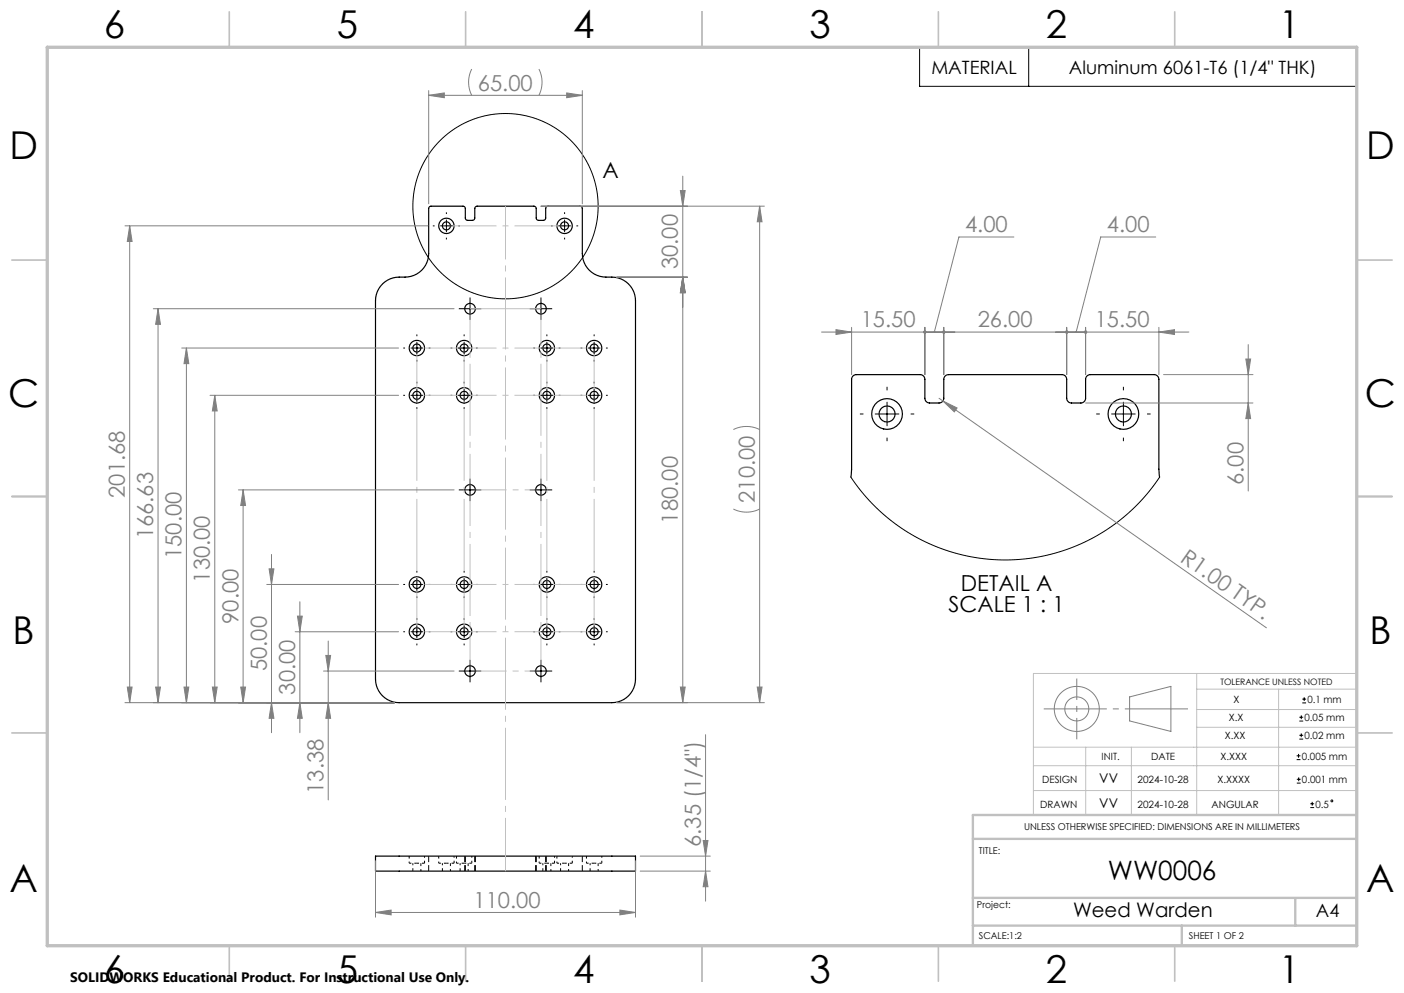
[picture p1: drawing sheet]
<svg xmlns="http://www.w3.org/2000/svg" width="297mm" height="210mm" viewBox="0 0 297 210" stroke-linecap="round" stroke-linejoin="round" font-family="sans-serif">
<g fill="none" stroke="#000" stroke-width=".21" stroke-dasharray="1.3 .6" stroke-dashoffset=".8" stroke-linecap="butt">
<path d="M86.6 182.6h1.6M87.3 182.6v1.6M88.2 182.6h1.6M89 184.2v-1.6M92.8 182.6h1.6M93.6 182.6v1.6M94.4 182.6h1.7M95.3 184.2v-1.6M96.6 182.6h1.6M97.3 182.6v1.6M98.2 182.6h1.6M99 184.2v-1.6"/>
<path d="M114.1 182.6h1.6M114.8 182.6v1.6M115.7 182.6h1.6M116.5 184.2v-1.6M117.8 182.6h1.6M118.6 182.6v1.6M119.4 182.6h1.7M120.3 184.2v-1.6M124.1 182.6h1.6M124.8 182.6v1.6M125.7 182.6h1.6M126.5 184.2v-1.6"/>
</g>
<path d="M90.7 184.2v-3.1M98.3 181.1v3.1M98.4 181.1v3.1M100.4 184.2v-3.1M100.6 184.2v-3.1M113.3 181.1v3.1M113.4 181.1v3.1M115.4 184.2v-3.1M115.6 184.2v-3.1M123.2 181.1v3.1" fill="none" stroke="#000" stroke-width=".21" stroke-dasharray="1.3 .6" stroke-linecap="butt"/>
<path d="M86.6 181.1v1.5M89.8 182.6v-1.5M92.8 181.1v1.5M96.1 182.6v-1.5M96.6 181.1v1.5M99.8 182.6v-1.5M114.1 181.1v1.5M117.3 182.6v-1.5M117.8 181.1v1.5M121.1 182.6v-1.5M124.1 181.1v1.5M127.3 182.6v-1.5" fill="none" stroke="#000" stroke-width=".21" stroke-dasharray="1.3 .6" stroke-dashoffset=".7" stroke-linecap="butt"/>
<g fill="none" stroke="#000" stroke-width=".25">
<path d="M90.8 43.7l.4-.1h6.9l.3 .4 .1 2.4 .3 .2h1.1l.3-.1 .2-.3v-2.2l.4-.4h12.2l.4 .4 .1 2.4 .3 .2h1.1l.3-.1 .2-.3v-2.2l.3-.4h7.2l.3 .5v9.5a5 5 0 0 0 5 5 5.2 5.2 0 0 1 6.2 5v80a5 5 0 0 1-5 5h-45a5 5 0 0 1-5-5v-80a5 5 0 0 1 5-5 5.2 5.2 0 0 0 6.3-5v-9.5zM180 100.9l.1-1.7v-19a1 1 0 0 1 1-1h13.5a1 1 0 0 1 1 1v4a1 1 0 0 0 1 1h2a1 1 0 0 0 1-1v-4a1 1 0 0 1 1-1h24a1 1 0 0 1 1 1v4a1 1 0 0 0 1 1h2a1 1 0 0 0 1-1v-4a1 1 0 0 1 1-1h13.5a1 1 0 0 1 1 1v19l.2 1.7M79.4 181.1h55v3.1h-55z"/>
<circle cx="94.4" cy="47.8" r=".85"/>
<circle cx="94.4" cy="47.8" r="1.63"/>
<circle cx="119.4" cy="47.8" r=".85"/>
<circle cx="119.4" cy="47.8" r="1.63"/>
<circle cx="88.2" cy="73.6" r="1.62"/>
<circle cx="88.2" cy="73.6" r=".85"/>
<circle cx="98.2" cy="73.6" r="1.62"/>
<circle cx="98.2" cy="73.6" r=".85"/>
<circle cx="99.4" cy="65.3" r="1.12"/>
<circle cx="114.4" cy="65.3" r="1.12"/>
<circle cx="115.7" cy="73.6" r="1.62"/>
<circle cx="115.7" cy="73.6" r=".85"/>
<circle cx="125.7" cy="73.6" r="1.62"/>
<circle cx="125.7" cy="73.6" r=".85"/>
<circle cx="88.2" cy="83.6" r=".85"/>
<circle cx="88.2" cy="83.6" r="1.63"/>
<circle cx="98.2" cy="83.6" r="1.62"/>
<circle cx="98.2" cy="83.6" r=".85"/>
<circle cx="115.7" cy="83.6" r="1.62"/>
<circle cx="115.7" cy="83.6" r=".85"/>
<circle cx="125.7" cy="83.6" r="1.63"/>
<circle cx="125.7" cy="83.6" r=".85"/>
<circle cx="187.6" cy="87.6" r="3.3"/>
<circle cx="187.6" cy="87.6" r="1.7"/>
<circle cx="237.6" cy="87.6" r="3.3"/>
<circle cx="237.6" cy="87.6" r="1.7"/>
<circle cx="99.4" cy="103.6" r="1.13"/>
<circle cx="114.4" cy="103.6" r="1.13"/>
<circle cx="88.2" cy="123.6" r=".85"/>
<circle cx="88.2" cy="123.6" r="1.63"/>
<circle cx="88.2" cy="133.6" r="1.63"/>
<circle cx="88.2" cy="133.6" r=".85"/>
<circle cx="98.2" cy="133.6" r="1.62"/>
<circle cx="98.2" cy="123.6" r="1.62"/>
<circle cx="98.2" cy="123.6" r=".85"/>
<circle cx="98.2" cy="133.6" r=".85"/>
<circle cx="115.7" cy="133.6" r="1.62"/>
<circle cx="115.7" cy="123.6" r="1.62"/>
<circle cx="115.7" cy="123.6" r=".85"/>
<circle cx="115.7" cy="133.6" r=".85"/>
<circle cx="125.7" cy="123.6" r="1.63"/>
<circle cx="125.7" cy="133.6" r="1.63"/>
<circle cx="125.7" cy="123.6" r=".85"/>
<circle cx="125.7" cy="133.6" r=".85"/>
<circle cx="99.4" cy="141.9" r="1.13"/>
<circle cx="114.4" cy="141.9" r="1.13"/>
</g>
<g fill="none" stroke="#000" stroke-width=".21">
<path d="M194.5 10h92.5v8.3h-92.5zM217.6 10v8.3M93.2 47.8h2.5M94.4 46.5v2.5M118.2 47.8h2.5M119.4 46.5v2.5M86.9 73.6h2.5M88.2 72.4v2.5M96.9 73.6h2.5M98.2 72.4v2.5M98.2 65.3h2.5M99.4 64v2.5"/>
<path d="M113.2 65.3h2.5M114.4 73.6h2.5M114.4 64v2.5M115.7 72.4v2.5M124.4 73.6h2.5M125.7 72.4v2.5M86.9 83.6h2.5M88.2 82.4v2.5M96.9 83.6h2.5M98.2 82.4v2.5M114.4 83.6h2.5M115.7 82.4v2.5"/>
<path d="M124.4 83.6h2.5M125.7 82.4v2.5M185.1 87.6h5M187.6 85.1v5M235.1 87.6h5M237.6 85.1v5M98.2 103.6h2.5M99.4 102.4v2.5M113.2 103.6h2.5M114.4 102.4v2.5M180 100.9l2.9 3.8 3.3 3.5 3.8 3 4.1 2.6 4.3 1.9 4.7 1.5 4.8 .9 4.7 .3 4.9-.3 4.7-.8 4.5-1.5 4.4-2 4.2-2.6 3.7-2.9 3.4-3.5 2.9-3.9M86.9 133.6h2.5"/>
<path d="M86.9 123.6h2.5M88.2 122.4v2.5M88.2 132.4v2.5M96.9 133.6h2.5M96.9 123.6h2.5M98.2 122.4v2.5M98.2 132.4v2.5M114.4 133.6h2.5M114.4 123.6h2.5M115.7 122.4v2.5M115.7 132.4v2.5M124.4 133.6h2.5"/>
<path d="M124.4 123.6h2.5M125.7 122.4v2.5M125.7 132.4v2.5M98.2 141.9h2.5M99.4 140.7v2.5M113.2 141.9h2.5M114.4 140.7v2.5M274.3 159.8h.8M274.7 159.4v.8M274.9 156.3h.8M274.9 155.5h.8M274.9 152.5h.8"/>
<path d="M274.9 151.7h.8M275.3 155.1v.8M275.3 151.3v.8M275.5 148.7h.8M275.5 147.8h.8M275.9 147.4v.9M274.3 160.6h.8M274.3 165.6h.8M274.3 164.8h.8M274.7 164.4v.8M277.2 170.8h.8M277.2 170h.8"/>
<path d="M277.6 169.6v.8"/>
<circle cx="106.9" cy="43.6" r="19.6"/>
<circle cx="281.7" cy="169.4" r=".2"/>
</g>
<g fill="none" stroke="#808080" stroke-width=".21">
<path d="M90.7 19.2v23.9M99.8 14.6a6.2 6.2 0 0 0 0 5.6M114 14.6a6.2 6.2 0 0 1 0 5.6M119.9 19.7l3.3 .5-3.3 .5zM123.2 19.2v23.9M90.7 20.2l3.3-.5v1zM90.7 20.2h32.5M144.4 37.3v111.3M26.4 47.8h64.2M27.4 47.8l.5 3.3h-1zM27.4 47.8v100.8M114.4 43.6h47.3"/>
<path d="M130.4 58.6h15M143.9 40.3h1l-.5 3.3zM144.4 58.6l.5 3.3h-1zM160.7 43.6l.5 3.3h-1zM160.7 43.6v105M214.5 50.1h-11.7l-5.2 20.1M244.5 50.1h-11.7l-5.2 20.1M32.4 65.3h63.7M33.4 65.3l.5 3.3h-1zM33.4 65.3v83.3M38.4 73.6h45.9M39.4 73.6l.5 3.3h-1z"/>
<path d="M39.4 73.6v75M173.8 70.2h77.7M176.8 69.7l3.3 .5-3.3 .5zM180.1 69.2v10M195.6 69.2v10M199.6 69.2v10M225.6 69.2v10M229.6 69.2v10M245.1 70.2l3.3-.5v1zM245.1 69.2v10M246.1 79.2h18.9M263.5 75.9h1.1l-.6 3.3z"/>
<path d="M264 72.9v30.9M44.4 83.6h39.9M45.4 83.6l.5 3.3h-1zM45.4 83.6v65M155.1 90.8a6.2 6.2 0 0 1 5.6 0M198.6 84.2l.9 .6M199.5 84.8l3 1.5-.6 .8zM199.5 84.8l68.4 48M229.6 85.2h35.4M264 85.2l.6 3.3h-1.1zM50.4 103.6h45.7M51.4 103.6l.5 3.3h-1z"/>
<path d="M51.4 103.6v45M57.4 117.3v37.7M155.1 107.7a6.2 6.2 0 0 0 5.6 0M56.4 123.6h27.9M56.9 120.3h1l-.5 3.3zM62.4 133.6h21.9M62.9 130.3h1l-.5 3.3zM63.4 127.3v27.7M68.9 138.6h1l-.5 3.3zM69.4 135.6v33.6M26.4 148.6h57M26.9 145.3h1l-.5 3.3z"/>
<path d="M32.9 145.3h1l-.5 3.3zM38.9 145.3h1l-.5 3.3zM44.9 145.3h1l-.5 3.3zM50.9 145.3h1l-.5 3.3zM57.4 148.6l.5 3.3h-1zM63.4 148.6l.5 3.3h-1zM68.4 141.9h27.7M69.4 148.6l.5 3.3h-1zM130.4 148.6h31.3M143.9 145.3h1l-.5 3.3zM149.3 155.4v35.2M160.2 145.3h1l-.5 3.3z"/>
<path d="M239 147.4l8.7-2.2v9.5l-8.7-2.2zM148.7 177.7h1.1l-.5 3.4zM79.4 193l3.3-.5v1zM79.4 182.1v11.9M79.4 193h55M131.1 192.5l3.3 .5-3.3 .5zM134.4 182.1v11.9M135.4 181.1h14.9M135.4 184.2h14.9M149.3 184.2l.5 3.3h-1.1z"/>
<circle cx="227.8" cy="149.9" r="2.54"/>
<circle cx="227.8" cy="149.9" r="4.8"/>
</g>
<g fill="none" stroke="#000" stroke-width=".21" stroke-dasharray="15.2 1.3 1.3 1.3" stroke-linecap="butt">
<path d="M91.9 47.8h-.3M94.4 45.3v-.4M94.4 50.3v.3M96.9 47.8h.4M116.9 47.8h-.3M119.4 45.3v-.4M119.4 50.3v.3M121.9 47.8h.4M85.7 73.6h-.4M88.2 71.1v-.4M88.2 76.1v.4M90.7 73.6h.4"/>
<path d="M95.7 73.6h-.4M98.2 71.1v-.4M98.2 76.1v.4M98.2 65.3h-1.1M99.4 64v-1.1M99.4 66.5v1.2M100.7 73.6h.4M100.7 65.3h1.1M113.2 73.6h-.4M113.2 65.3h-1.1M114.4 64v-1.1M114.4 66.5v1.2"/>
<path d="M115.7 71.1v-.4M115.7 76.1v.4M115.7 65.3h1.1M118.2 73.6h.4M123.2 73.6h-.4M125.7 71.1v-.4M125.7 76.1v.4M128.2 73.6h.4M85.7 83.6h-.4M88.2 81.1v-.4M88.2 86.1v.4M90.7 83.6h.4"/>
<path d="M95.7 83.6h-.4M98.2 81.1v-.4M98.2 86.1v.4M100.7 83.6h.4M113.2 83.6h-.4M115.7 81.1v-.4M115.7 86.1v.4M118.2 83.6h.4M123.2 83.6h-.4M125.7 81.1v-.4M125.7 86.1v.4M128.2 83.6h.4"/>
<path d="M182.6 87.6h-.7M187.6 82.6v-.8M187.6 92.6v.7M192.6 87.6h.8M232.6 87.6h-.7M237.6 82.6v-.8M237.6 92.6v.7M242.6 87.6h.8M98.2 103.6h-1.1M99.4 102.4v-1.2M99.4 104.9v1.1M100.7 103.6h1.1"/>
<path d="M113.2 103.6h-1.1M114.4 102.4v-1.2M114.4 104.9v1.1M115.7 103.6h1.1M85.7 123.6h-.4M85.7 133.6h-.4M88.2 121.1v-.4M88.2 126.1v.4M88.2 131.1v-.4M88.2 136.1v.4M90.7 123.6h.4M90.7 133.6h.4"/>
<path d="M95.7 133.6h-.4M95.7 123.6h-.4M98.2 131.1v-.4M98.2 136.1v.4M98.2 121.1v-.4M98.2 126.1v.4M100.7 133.6h.4M100.7 123.6h.4M113.2 133.6h-.4M113.2 123.6h-.4M115.7 131.1v-.4M115.7 136.1v.4"/>
<path d="M115.7 121.1v-.4M115.7 126.1v.4M118.2 133.6h.4M118.2 123.6h.4M123.2 123.6h-.4M123.2 133.6h-.4M125.7 121.1v-.4M125.7 126.1v.4M125.7 131.1v-.4M125.7 136.1v.4M128.2 123.6h.4M128.2 133.6h.4"/>
<path d="M98.2 141.9h-1.1M99.4 140.7v-1.2M99.4 143.2v1.1M100.7 141.9h1.1M113.2 141.9h-1.1M114.4 140.7v-1.2M114.4 143.2v1.1M115.7 141.9h1.1"/>
</g>
<path d="M220.8 149.9h30.5" fill="none" stroke="#808080" stroke-width=".21" stroke-dasharray="15.2 1.3 1.3 1.3" stroke-dashoffset="1.9" stroke-linecap="butt"/>
<path d="M227.8 143.5v12.9" fill="none" stroke="#808080" stroke-width=".21" stroke-dasharray="15.2 1.3 1.3 1.3" stroke-dashoffset="10.7" stroke-linecap="butt"/>
<path d="M99.4 103.6h15M99.4 141.9h15" fill="none" stroke="#c0c0c0" stroke-width=".21" stroke-dasharray="15.2 1.3 1.3 1.3" stroke-dashoffset="7.5" stroke-linecap="butt"/>
<path d="M88.2 73.6h37.5M88.2 83.6h37.5M88.2 123.6h37.5M125.7 133.6h-37.5" fill="none" stroke="#c0c0c0" stroke-width=".21" stroke-dasharray="15.2 1.3 1.3 1.3" stroke-dashoffset="-1.6" stroke-linecap="butt"/>
<path d="M98.2 73.6v60M115.7 73.6v60M125.7 73.6v60M88.2 133.6v-60" fill="none" stroke="#c0c0c0" stroke-width=".21" stroke-dasharray="15.2 1.3 1.3 1.3" stroke-dashoffset="6.2" stroke-linecap="butt"/>
<path d="M99.4 65.3v76.6M114.4 141.9v-76.6" fill="none" stroke="#c0c0c0" stroke-width=".21" stroke-dasharray="15.2 1.3 1.3 1.3" stroke-dashoffset="7.4" stroke-linecap="butt"/>
<path d="M94.4 47.8h25" fill="none" stroke="#c0c0c0" stroke-width=".21" stroke-dasharray="15.2 1.3 1.3 1.3" stroke-dashoffset="4.6" stroke-linecap="butt"/>
<path d="M106.9 43.6v140.6" fill="none" stroke="#c0c0c0" stroke-width=".21" stroke-dasharray="15.2 1.3 1.3 1.3" stroke-dashoffset="4" stroke-linecap="butt"/>
<path d="M99.4 65.3h15M218.6 158h68.4M229.7 158v14.4M239.3 158v14.4M253.1 145.7h33.9M253.1 150h33.9M253.1 153.8h33.9M253.1 142.4v30M270.5 145.7v26.7M287 142.4h-68.4v30M218.6 161.9h68.4M218.6 167.2h68.4" fill="none" stroke="#c0c0c0" stroke-width=".21"/>
<g fill="none" stroke="#c0c0c0" stroke-width=".35">
<path d="M48.5 2.5v7.5M98.5 2.5v7.5M148.5 2.5v7.5M198.5 2.5v7.5M248.5 2.5v7.5M2.5 55h7.5M287 55h7.5M2.5 105h7.5M287 105h7.5M2.5 155h7.5M287 155h7.5M48.5 200v7.5"/>
<path d="M98.5 200v7.5M148.5 200v7.5M198.5 200v7.5M248.5 200v7.5"/>
</g>
<path d="M205.8 177.4h81.2M287 172.4h-81.2v27.6M205.8 195.8h81.2M205.8 189.9h81.2M250 195.8v4.2M274 190.2v5.6" fill="none" stroke="#c0c0c0" stroke-width=".5"/>
<path d="M10 10h277v190h-277z" fill="none" stroke="#c0c0c0" stroke-width=".7"/>
<g fill="#808080">
<path d="M199.5 84.8l3 1.5-.6 .8z"/>
<path d="M79.4 193l3.3-.5v1zM131.1 192.5l3.3 .5-3.3 .5zM90.7 20.2l3.3-.5v1zM119.9 19.7l3.3 .5-3.3 .5zM176.8 69.7l3.3 .5-3.3 .5zM195.4 70l-.1 .2h.3h-.3a.34 .34 0 0 0 .4 .4 .34 .34 0 0 0 .2-.5 .34 .34 0 0 0-.5-.1zM195.4 70l-.1 .2h.3h-.3a.34 .34 0 0 0 .4 .4 .34 .34 0 0 0 .2-.5 .34 .34 0 0 0-.5-.1zM199.4 70a.34 .34 0 0 0 .1 .5 .34 .34 0 0 0 .5-.3h-.4h.4l-.2-.3zM199.4 70l-.1 .2h.3h-.3a.34 .34 0 0 0 .4 .4 .34 .34 0 0 0 .2-.5 .34 .34 0 0 0-.5-.1zM225.4 70a.34 .34 0 0 0 .1 .5 .34 .34 0 0 0 .5-.3h-.4h.4l-.2-.3zM225.4 70l-.1 .2h.3h-.3a.34 .34 0 0 0 .4 .4 .34 .34 0 0 0 .2-.5 .34 .34 0 0 0-.5-.1zM229.4 70a.34 .34 0 0 0 .1 .5 .34 .34 0 0 0 .5-.3h-.4h.4l-.2-.3zM229.4 70a.34 .34 0 0 0 .1 .5 .34 .34 0 0 0 .5-.3h-.4h.4l-.2-.3zM245.1 70.2l3.3-.5v1z"/>
<path d="M69.4 148.6l.5 3.3h-1zM68.9 138.6h1l-.5 3.3zM63.4 148.6l.5 3.3h-1zM62.9 130.3h1l-.5 3.3zM57.4 148.6l.5 3.3h-1zM56.9 120.3h1l-.5 3.3zM50.9 145.3h1l-.5 3.3zM51.4 103.6l.5 3.3h-1zM44.9 145.3h1l-.5 3.3zM45.4 83.6l.5 3.3h-1zM38.9 145.3h1l-.5 3.3zM39.4 73.6l.5 3.3h-1zM32.9 145.3h1l-.5 3.3zM33.4 65.3l.5 3.3h-1zM26.9 145.3h1l-.5 3.3zM27.4 47.8l.5 3.3h-1zM160.2 145.3h1l-.5 3.3zM160.7 43.6l.5 3.3h-1zM143.9 145.3h1l-.5 3.3zM144.4 58.6l.5 3.3h-1zM144.4 58.6l.5 3.3h-1zM143.9 40.3h1l-.5 3.3z"/>
<path d="M148.7 177.7h1.1l-.5 3.4zM149.3 184.2l.5 3.3h-1.1zM263.5 75.9h1.1l-.6 3.3zM264 85.2l.6 3.3h-1.1z"/>
</g>
<g font-size="8.1">
<text x="22" y="8">6</text>
<text x="71.2" y="8">5</text>
<text x="121.2" y="8">4</text>
<text x="171.2" y="8">3</text>
<text x="221.2" y="8">2</text>
<text x="270.5" y="8">1</text>
<text x="2" y="33.6">D</text>
<text x="289" y="33.6">D</text>
<text x="1.7" y="86.1">C</text>
<text x="288.7" y="86.1">C</text>
<text x="2.7" y="136.1">B</text>
<text x="289.7" y="136.1">B</text>
<text x="2" y="188.6">A</text>
<text x="289" y="188.6">A</text>
<text x="22" y="208">6</text>
<text x="71.2" y="208">5</text>
<text x="121.2" y="208">4</text>
<text x="171.2" y="208">3</text>
<text x="221.2" y="208">2</text>
<text x="270.5" y="208">1</text>
</g>
<text font-size="5.6" x="234.3" y="186">WW0006</text>
<g font-size="4.7" fill="#808080">
<text x="101.1" y="19.1">65.00</text>
<text x="204.1" y="49.1">4.00</text>
<text x="234.1" y="49.1">4.00</text>
<text x="143.4" y="56.9" transform="rotate(-90 143.4 56.9)">30.00</text>
<text x="182.1" y="69.2">15.50</text>
<text x="206.8" y="69.2">26.00</text>
<text x="231.6" y="69.2">15.50</text>
<text x="26.4" y="105.3" transform="rotate(-90 26.4 105.3)">201.68</text>
<text x="159.7" y="106.4" transform="rotate(-90 159.7 106.4)">210.00</text>
<text x="263" y="102.5" transform="rotate(-90 263 102.5)">6.00</text>
<text x="143.4" y="110.7" transform="rotate(-90 143.4 110.7)">180.00</text>
<text x="32.4" y="114.1" transform="rotate(-90 32.4 114.1)">166.63</text>
<text x="38.4" y="118.2" transform="rotate(-90 38.4 118.2)">150.00</text>
<text x="249.4" y="118.6" transform="rotate(35 249.4 118.6)">R1.00 TYP.</text>
<text x="44.4" y="123.2" transform="rotate(-90 44.4 123.2)">130.00</text>
<text x="50.4" y="131.9" transform="rotate(-90 50.4 131.9)">90.00</text>
<text x="56.4" y="141.9" transform="rotate(-90 56.4 141.9)">50.00</text>
<text x="62.4" y="146.9" transform="rotate(-90 62.4 146.9)">30.00</text>
<text x="68.4" y="167.9" transform="rotate(-90 68.4 167.9)">13.38</text>
<text x="148.2" y="179.1" transform="rotate(-90 148.2 179.1)">6.35 (1/4&quot;)</text>
<text x="100.2" y="192">110.00</text>
</g>
<g font-size="4.7">
<text x="127.4" y="37.7">A</text>
<text x="203.3" y="125">DETAIL A</text>
<text x="200.7" y="129.5">SCALE 1 : 1</text>
</g>
<text font-size="4.2" x="227" y="193.9">Weed Warden</text>
<g font-size="3.9">
<text x="197" y="15.6">MATERIAL</text>
<text x="226.1" y="15.6">Aluminum 6061-T6 (1/4&quot; THK)</text>
<text x="278.4" y="193.9">A4</text>
</g>
<text font-size="2.9" x="14.9" y="207.6">SOLIDWORKS Educational Product. For Instructional Use Only.</text>
<g font-size="2.8">
<text x="232.6" y="165.6">VV</text>
<text x="232.6" y="170.8">VV</text>
</g>
<g font-size="2.1">
<text x="261" y="148.6">X</text>
<text x="276.6" y="148.6">0.1 mm</text>
<text x="260" y="152.5">X.X</text>
<text x="276" y="152.5">0.05 mm</text>
<text x="233" y="160.6">INIT.</text>
<text x="243.5" y="160.6">DATE</text>
<text x="258.2" y="160.6">X.XXX</text>
<text x="259.1" y="156.3">X.XX</text>
<text x="275.4" y="160.6">0.005 mm</text>
<text x="276" y="156.3">0.02 mm</text>
<text x="220.5" y="165.6">DESIGN</text>
<text x="240.6" y="165.6">2024-10-28</text>
<text x="257.6" y="165.6">X.XXXX</text>
<text x="275.4" y="165.6">0.001 mm</text>
<text x="220.1" y="170.8">DRAWN</text>
<text x="240.6" y="170.8">2024-10-28</text>
<text x="256.3" y="170.8">ANGULAR</text>
<text x="278.3" y="170.8">0.5</text>
</g>
<g font-size="2">
<text x="216.6" y="175.5">UNLESS OTHERWISE SPECIFIED: DIMENSIONS ARE IN MILLIMETERS</text>
<text x="207.1" y="180.6">TITLE:</text>
<text x="206.7" y="192.1">Project:</text>
<text x="207.1" y="198.6">SCALE:1:2</text>
<text x="251.5" y="198.6">SHEET 1 OF 2</text>
</g>
<text font-size="1.9" x="258.2" y="144.8">TOLERANCE UNLESS NOTED</text>
</svg>
